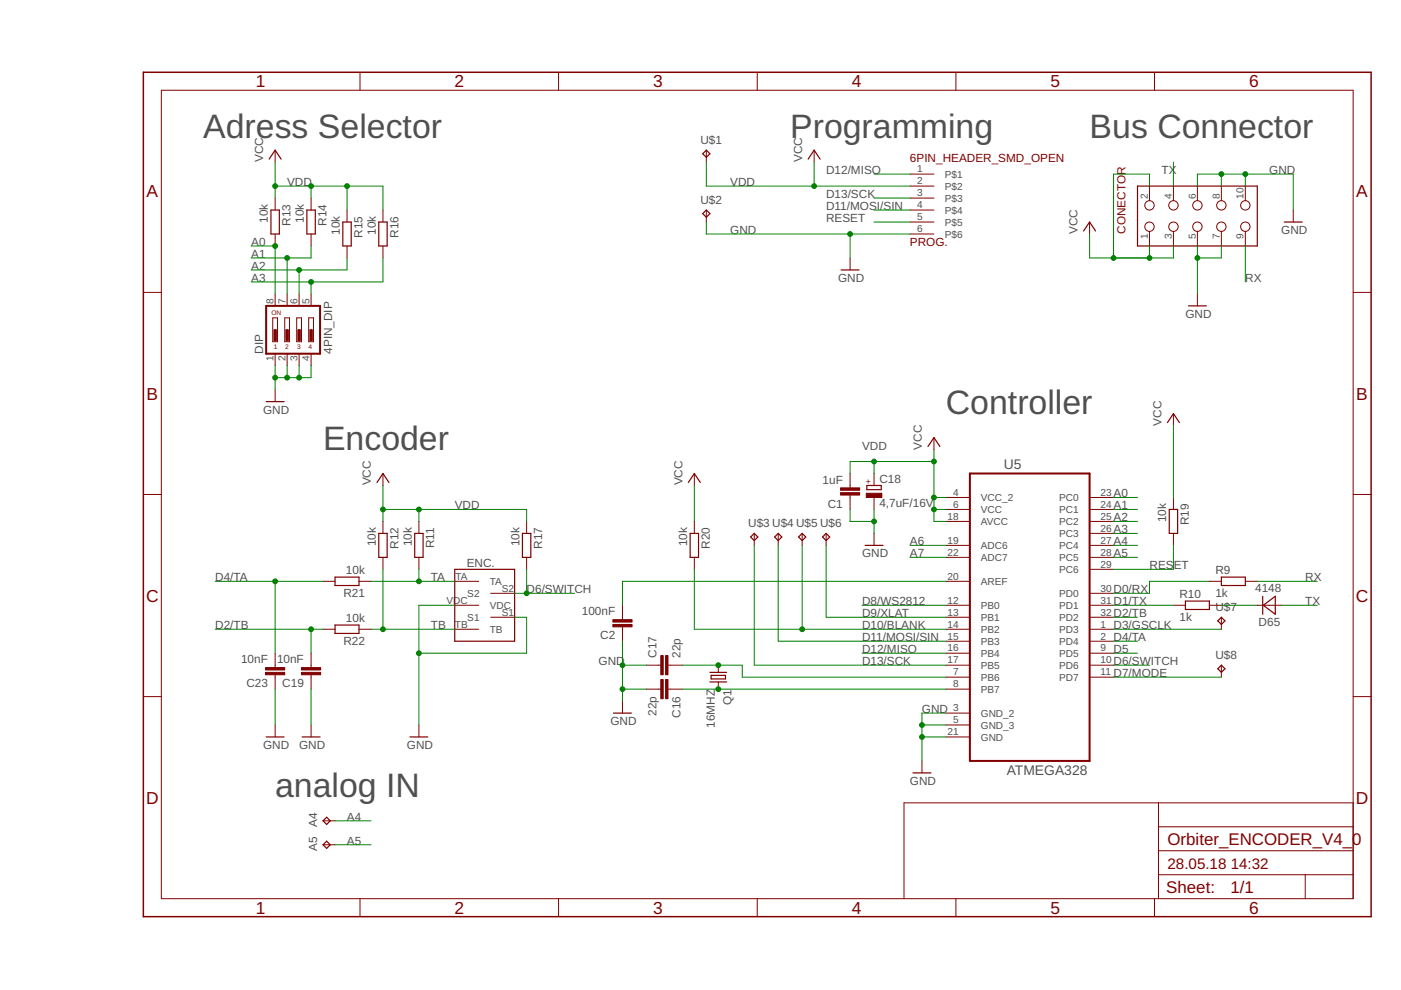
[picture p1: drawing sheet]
<svg xmlns="http://www.w3.org/2000/svg" width="297mm" height="210mm" viewBox="0 0 297 210" stroke-linecap="round" stroke-linejoin="round" font-family="sans-serif">
<g fill="none" stroke="#800000" stroke-width=".21">
<path d="M34.2 19.1h252.7v171.4h-252.7zM76.3 15.3v3.8M118.4 15.3v3.8M160.5 15.3v3.8M202.7 15.3v3.8M244.8 15.3v3.8M58.3 31.8v2.6M149.8 31.8v2.6M172.6 31.8v2.6M192.9 36.9h5.1M192.9 39.5h5.1M243.7 39.5v3"/>
<path d="M248.8 39.5v3M253.9 39.5v3M259 39.5v3M264 39.5v3M58.3 42v2.5M58.3 49.6v2.6M66 42v2.5M66 49.6v2.6M73.6 44.5v2.6M73.6 52.2v2.5M81.2 44.5v2.6M81.2 52.2v2.5"/>
<path d="M149.8 44.5v2.6M180.2 54.7v2.5M192.9 42h5.1M192.9 44.5h5.1M192.9 47.1h5.1M192.9 49.6h5.1M231 47.1v2.5M243.7 49v3.2M248.8 49v3.2M253.9 49v3.2M259 49v3.2M264 49v3.2"/>
<path d="M274.2 44.5v2.6M30.4 62h3.8M57.8 67.4h1v5.1h-1zM58.3 62.3v2.6M58.3 75v2.5M60.4 67.4h1v5.1h-1zM60.9 62.3v2.6M60.9 75v2.5M62.9 67.4h1v5.1h-1zM63.4 62.3v2.6M63.4 75v2.5M65.4 67.4h1.1v5.1h-1.1z"/>
<path d="M66 62.3v2.6M66 75v2.5M253.9 62.3v2.6M286.9 62h3.8M58.3 82.6v2.6M198 92.8v2.5M248.8 87.7v2.5M30.4 104.8h3.8M81.2 100.4v2.5M81.2 110.6v2.5M81.2 118.2v2.5M88.8 110.6v2.5"/>
<path d="M88.8 118.2v2.5M111.7 110.6v2.5M111.7 118.2v2.5M147.2 100.4v2.5M147.2 110.6v2.5M147.2 118.2v2.5M159.9 113.1v2.5M165 113.1v2.5M170.1 113.1v2.5M175.2 113.1v2.5M180.2 100.4v3M180.2 105v3"/>
<path d="M185.3 100.4v2.5M185.3 105.5v2.5M185.3 113.1v2.5M200.6 105.5h5M200.6 108h5M200.6 110.6h5M200.6 115.6h5M200.6 118.2h5M231 105.5h5.1M231 108h5.1M231 110.6h5.1M231 115.6h5.1"/>
<path d="M231 118.2h5.1M231 113.1h5.1M248.8 105.5v2.5M248.8 113.1v2.5M286.9 104.8h3.8M58.3 138.5v3M66 138.5v3M68.5 123.3h2.5M68.5 133.4h2.5M76.1 123.3h2.6M76.1 133.4h2.6M96.4 123.3h5.1"/>
<path d="M96.4 128.3h5.1M96.4 133.4h5.1M104 130.9h5.1M104 125.8h5.1M132 128.3v3.1M132 132.9v3.1M200.6 123.3h5M200.6 128.3h5M200.6 130.9h5M200.6 133.4h5M200.6 136h5M200.6 138.5h5"/>
<path d="M231 128.3h5.1M231 130.9h5.1M231 133.4h5.1M231 136h5.1M231 138.5h5.1M231 120.7h5.1M231 125.8h5.1M248.8 128.3h2.5M256.4 123.3h2.6M256.4 128.3h2.6M259 130.9v2.5M264 123.3h2.6"/>
<path d="M266.6 128.3h5.1M30.4 147.7h3.8M58.3 143.1v3M58.3 153.7v2.6M66 143.1v3M66 153.7v2.6M88.8 153.7v2.6M132 148.7v2.5M137.1 141h3M137.1 146.1h3M141.6 141h3.1M141.6 146.1h3.1"/>
<path d="M152.3 141v1.6M152.3 144.6v1.5M200.6 141h5M200.6 143.6h5M200.6 146.1h5M200.6 151.2h5M200.6 153.7h5M200.6 156.3h5M231 141h5.1M231 143.6h5.1M259 141v2.6M286.9 147.7h3.8"/>
<path d="M68.5 174h2.5M68.5 179.1h2.5M195.5 161.3v2.6M245.6 170.2v20.3M245.6 175.3h41.3M286.9 170.2h-95.2v20.3M76.3 190.5v3.9M118.4 190.5v3.9M160.5 190.5v3.9M202.7 190.5v3.9M244.8 190.5v3.9M245.6 185.5h41.3"/>
<path d="M245.6 180.4h41.3M276.7 185.5v5"/>
<circle cx="243.7" cy="43.5" r=".99"/>
<circle cx="243.7" cy="48.1" r=".99"/>
<circle cx="248.8" cy="43.5" r=".99"/>
<circle cx="248.8" cy="48.1" r=".99"/>
<circle cx="253.9" cy="43.5" r=".99"/>
<circle cx="253.9" cy="48.1" r=".99"/>
<circle cx="259" cy="43.5" r=".99"/>
<circle cx="259" cy="48.1" r=".99"/>
<circle cx="264" cy="43.5" r=".99"/>
<circle cx="264" cy="48.1" r=".99"/>
</g>
<path d="M56.4 64.9h11.5v10.1h-11.5zM205.6 100.4h25.4v60.9h-25.4z" fill="none" stroke="#800000" stroke-width=".42"/>
<g fill="none" stroke="#800000" stroke-width=".25">
<path d="M57.1 33.7l1.2-1.9 1.3 1.9M149 32.6l.8-.8 .7 .8-.7 .8zM171.3 33.7l1.3-1.9 1.3 1.9M241.2 39.5h25.4v12.7h-25.4zM57.4 44.5h1.8v5.1h-1.8zM65.1 44.5h1.7v5.1h-1.7zM72.7 47.1h1.8v5.1h-1.8zM80.3 47.1h1.8v5.1h-1.8zM149 45.3l.8-.8 .7 .8-.7 .8zM178.3 57.2h3.8M229.7 49l1.3-1.9 1.3 1.9M272.3 47.1h3.8"/>
<path d="M252 64.9h3.8M56.4 85.2h3.8M196.7 94.7l1.3-1.9 1.3 1.9M247.5 89.6l1.3-1.9 1.3 1.9M79.9 102.3l1.3-1.9 1.3 1.9M80.3 113.1h1.8v5.1h-1.8zM87.9 113.1h1.8v5.1h-1.8zM110.8 113.1h1.7v5.1h-1.7zM145.9 102.3l1.3-1.9 1.3 1.9M146.3 113.1h1.8v5.1h-1.8zM159.2 113.9l.7-.8 .8 .8-.8 .7zM164.2 113.9l.8-.8 .8 .8-.8 .7z"/>
<path d="M169.3 113.9l.8-.8 .7 .8-.7 .7zM174.4 113.9l.8-.8 .7 .8-.7 .7zM183.4 115.6h3.8M183.8 102.9h3v.9h-3zM247.9 108h1.8v5.1h-1.8zM71 122.4h5.1v1.7h-5.1zM71 132.5h5.1v1.8h-5.1zM96.4 120.7h12.7v15.3h-12.7zM251.3 127.4h5.1v1.8h-5.1zM258.2 131.6l.8-.7 .7 .7-.7 .8zM259 122.4h5v1.7h-5zM267.7 126.4v3.8"/>
<path d="M267.8 128.3l2.6-1.9v3.8zM56.4 156.3h3.8M64.1 156.3h3.8M86.9 156.3h3.8M130.1 151.2h3.8M150.5 144.6h3.6M150.5 142.6h3.6M150.8 143.2h3v.8h-3zM258.2 141.8l.8-.8 .7 .8-.7 .8zM69.3 173.3l.7 .7-.7 .8-.8-.8zM69.3 178.4l.7 .7-.7 .8-.8-.8zM193.6 163.9h3.8"/>
</g>
<g fill="#800000" stroke="#800000" stroke-width=".21">
<path d="M140.1 144.1h.5v4h-.5z"/>
<path d="M141.1 144.1h.5v4h-.5z"/>
<path d="M141.1 139h.5v4.1h-.5z"/>
<path d="M140.1 139h.5v4.1h-.5z"/>
<path d="M183.7 104.6h3.3v.9h-3.3z"/>
<path d="M178.2 103.4h4.1v.5h-4.1z"/>
<path d="M178.2 104.5h4.1v.5h-4.1z"/>
<path d="M58.1 69.9h.5v2.3h-.5z"/>
<path d="M60.6 69.9h.5v2.3h-.5z"/>
<path d="M63.2 69.9h.5v2.3h-.5z"/>
<path d="M65.7 69.9h.5v2.3h-.5z"/>
<path d="M129.9 131.4h4.1v.5h-4.1z"/>
<path d="M129.9 132.4h4.1v.5h-4.1z"/>
<path d="M63.9 141.5h4.1v.5h-4.1z"/>
<path d="M63.9 142.6h4.1v.5h-4.1z"/>
<path d="M56.3 141.5h4.1v.5h-4.1z"/>
<path d="M56.3 142.6h4.1v.5h-4.1z"/>
</g>
<path d="M30.4 15.3h260.3v179.1h-260.3z" fill="none" stroke="#800000" stroke-width=".32"/>
<g fill="none" stroke="#008000" stroke-width=".21">
<path d="M58.3 39.5h22.9v5M58.3 34.4v7.6M66 39.5v2.5M73.6 39.5v5M149.8 34.4v5.1h43.1M172.6 34.4v5.1M185.3 36.9h7.6M243.7 39.5v-2.6h-7.6v17.8M248.8 34.4v5.1M253.9 39.5v-2.6h20.3v7.6M259 36.9v2.6M264 36.9v2.6"/>
<path d="M53.3 52.2h5v10.1M60.9 54.7v7.6M63.4 57.2v5.1M66 52.2v2.5h-12.7M66 59.8v2.5M73.6 54.7v2.5h-20.3M81.2 54.7v5.1h-27.9M149.8 47.1v2.5h43.1M180.2 49.6v5.1M185.3 42h7.6M185.3 47.1h7.6M185.3 44.5h7.6"/>
<path d="M231 49.6v5.1h17.8v-2.5M243.7 52.2v2.5M253.9 52.2v10.1M259 52.2v2.5h-5.1M264 52.2v7.6M58.3 77.5v5.1M60.9 77.5v2.6M63.4 77.5v2.6M66 77.5v2.6h-7.7M185.3 97.9v2.5M198 95.3v15.3h2.6M198 97.9h-17.8v2.5"/>
<path d="M248.8 90.2v15.3M81.2 102.9v7.7M81.2 108h30.5v2.6M88.8 108v2.6M147.2 102.9v7.7M159.9 115.6v25.4h40.7M165 115.6v20.4h35.6M170.1 115.6v17.8M175.2 115.6v15.3h25.4M180.2 108v2.6h5.1M185.3 108v5.1M192.9 115.6h7.7"/>
<path d="M192.9 118.2h7.7M198 108h2.6M198 105.5h2.6M236.1 115.6h5.1M236.1 118.2h5.1M236.1 113.1h5.1M236.1 110.6h5.1M236.1 108h5.1M236.1 105.5h5.1M248.8 115.6v5.1h-12.7M45.6 123.3h22.9M45.6 133.4h22.9"/>
<path d="M58.3 123.3v15.2M66 133.4v5.1M78.7 123.3h17.7M78.7 133.4h17.7M81.2 120.7v12.7M88.8 120.7v2.6M96.4 128.3h-7.6v25.4M109.1 130.9h2.6v7.6h-22.9M109.1 125.8h12.7M111.7 120.7v5.1M132 136v12.7M147.2 120.7v12.7h53.4"/>
<path d="M182.8 128.3h17.8M182.8 138.5h17.8M200.6 123.3h-68.6v5M236.1 128.3h12.7M236.1 138.5h5.1M236.1 133.4h22.9M236.1 136h5.1M236.1 130.9h5.1M256.4 123.3h-12.7v2.5h-7.6M259 128.3h7.6M266.6 123.3h12.7M271.7 128.3h7.6"/>
<path d="M58.3 146.1v7.6M66 146.1v7.6M132 141h5.1M132 146.1h5.1M144.7 141h12.7v2.6h43.2M144.7 146.1h55.9M195.5 156.3h5.1M195.5 153.7h5.1M200.6 151.2h-5.1v10.1M236.1 141h7.6M236.1 143.6h22.9M71 179.1h7.7"/>
<path d="M71 174h7.7"/>
</g>
<g fill="#008000" stroke="#008000" stroke-width=".21">
<circle cx="152.3" cy="141" r=".51"/>
<circle cx="152.3" cy="146.1" r=".51"/>
<circle cx="170.1" cy="133.4" r=".51"/>
<circle cx="66" cy="59.8" r=".51"/>
<circle cx="63.4" cy="57.2" r=".51"/>
<circle cx="60.9" cy="54.7" r=".51"/>
<circle cx="58.3" cy="52.2" r=".51"/>
<circle cx="111.7" cy="125.8" r=".51"/>
<circle cx="58.3" cy="123.3" r=".51"/>
<circle cx="66" cy="133.4" r=".51"/>
<circle cx="88.8" cy="123.3" r=".51"/>
<circle cx="81.2" cy="133.4" r=".51"/>
<circle cx="180.2" cy="49.6" r=".51"/>
<circle cx="264" cy="36.9" r=".51"/>
<circle cx="259" cy="36.9" r=".51"/>
<circle cx="195.5" cy="156.3" r=".51"/>
<circle cx="195.5" cy="153.7" r=".51"/>
<circle cx="132" cy="146.1" r=".51"/>
<circle cx="132" cy="141" r=".51"/>
<circle cx="185.3" cy="110.6" r=".51"/>
<circle cx="58.3" cy="80.1" r=".51"/>
<circle cx="60.9" cy="80.1" r=".51"/>
<circle cx="63.4" cy="80.1" r=".51"/>
<circle cx="88.8" cy="138.5" r=".51"/>
<circle cx="253.9" cy="54.7" r=".51"/>
<circle cx="172.6" cy="39.5" r=".51"/>
<circle cx="198" cy="97.9" r=".51"/>
<circle cx="198" cy="105.5" r=".51"/>
<circle cx="198" cy="108" r=".51"/>
<circle cx="185.3" cy="97.9" r=".51"/>
<circle cx="236.1" cy="54.7" r=".51"/>
<circle cx="243.7" cy="54.7" r=".51"/>
<circle cx="81.2" cy="108" r=".51"/>
<circle cx="88.8" cy="108" r=".51"/>
<circle cx="58.3" cy="39.5" r=".51"/>
<circle cx="66" cy="39.5" r=".51"/>
<circle cx="73.6" cy="39.5" r=".51"/>
</g>
<g font-size="7.2" fill="#505050">
<text x="43.1" y="29.3">Adress Selector</text>
<text x="167.5" y="29.3">Programming</text>
<text x="231" y="29.3">Bus Connector</text>
<text x="200.5" y="87.7">Controller</text>
<text x="68.5" y="95.3">Encoder</text>
<text x="58.3" y="169">analog IN</text>
</g>
<g font-size="3.7" fill="#800000">
<text x="54.2" y="18.5">1</text>
<text x="96.4" y="18.5">2</text>
<text x="138.5" y="18.5">3</text>
<text x="180.6" y="18.5">4</text>
<text x="222.7" y="18.5">5</text>
<text x="264.8" y="18.5">6</text>
<text x="31.1" y="41.9">A</text>
<text x="287.6" y="41.9">A</text>
<text x="31.1" y="84.7">B</text>
<text x="287.6" y="84.7">B</text>
<text x="31" y="127.6">C</text>
<text x="287.5" y="127.6">C</text>
<text x="31" y="170.4">D</text>
<text x="287.5" y="170.4">D</text>
<text x="54.2" y="193.7">1</text>
<text x="96.4" y="193.7">2</text>
<text x="138.5" y="193.7">3</text>
<text x="180.6" y="193.7">4</text>
<text x="222.7" y="193.7">5</text>
<text x="264.8" y="193.7">6</text>
</g>
<g font-size="3.6" fill="#800000">
<text x="247.5" y="179.1">Orbiter_ENCODER_V4_0</text>
<text x="247.3" y="189.4">Sheet:</text>
<text x="260.9" y="189.3">1/1</text>
</g>
<g font-size="3.2" fill="#800000">
<text x="247.5" y="184.2">28.05.18</text>
<text x="260.9" y="184.2">14:32</text>
</g>
<g font-size="2.9" fill="#505050">
<text x="212.8" y="99.5">U5</text>
<text x="213.4" y="164.3">ATMEGA328</text>
</g>
<g font-size="2.5" fill="#505050">
<text x="55.8" y="34.4" transform="rotate(-90 55.8 34.4)">VCC</text>
<text x="148.5" y="30.6">U$1</text>
<text x="170.1" y="34.4" transform="rotate(-90 170.1 34.4)">VCC</text>
<text x="60.9" y="39.5">VDD</text>
<text x="154.8" y="39.5">VDD</text>
<text x="175.1" y="42">D13/SCK</text>
<text x="175.1" y="36.9">D12/MISO</text>
<text x="246.3" y="36.9">TX</text>
<text x="269.1" y="36.9">GND</text>
<text x="56.8" y="47.3" transform="rotate(-90 56.8 47.3)">10k</text>
<text x="61.6" y="47.8" transform="rotate(-90 61.6 47.8)">R13</text>
<text x="64.4" y="47.3" transform="rotate(-90 64.4 47.3)">10k</text>
<text x="69.2" y="47.8" transform="rotate(-90 69.2 47.8)">R14</text>
<text x="148.5" y="43.3">U$2</text>
<text x="175.1" y="47.1">RESET</text>
<text x="175.1" y="44.5">D11/MOSI/SIN</text>
<text x="53.3" y="52.1">A0</text>
<text x="72" y="49.8" transform="rotate(-90 72 49.8)">10k</text>
<text x="76.8" y="50.4" transform="rotate(-90 76.8 50.4)">R15</text>
<text x="79.7" y="49.8" transform="rotate(-90 79.7 49.8)">10k</text>
<text x="84.5" y="50.4" transform="rotate(-90 84.5 50.4)">R16</text>
<text x="154.8" y="49.6">GND</text>
<text x="228.5" y="49.6" transform="rotate(-90 228.5 49.6)">VCC</text>
<text x="271.7" y="49.6">GND</text>
<text x="53.3" y="59.8">A3</text>
<text x="53.3" y="57.2">A2</text>
<text x="53.3" y="54.7">A1</text>
<text x="177.7" y="59.8">GND</text>
<text x="264" y="59.8">RX</text>
<text x="251.3" y="67.4">GND</text>
<text x="55.8" y="75" transform="rotate(-90 55.8 75)">DIP</text>
<text x="70.4" y="75" transform="rotate(-90 70.4 75)">4PIN_DIP</text>
<text x="55.8" y="87.7">GND</text>
<text x="182.8" y="95.3">VDD</text>
<text x="195.5" y="95.3" transform="rotate(-90 195.5 95.3)">VCC</text>
<text x="246.3" y="90.2" transform="rotate(-90 246.3 90.2)">VCC</text>
<text x="78.6" y="102.9" transform="rotate(-90 78.6 102.9)">VCC</text>
<text x="144.7" y="102.9" transform="rotate(-90 144.7 102.9)">VCC</text>
<text x="174.4" y="102.6">1uF</text>
<text x="175.5" y="107.6">C1</text>
<text x="186.5" y="107.5">4,7uF/16V</text>
<text x="186.5" y="102.5">C18</text>
<text x="236.1" y="105.5">A0</text>
<text x="96.4" y="108">VDD</text>
<text x="158.6" y="111.8">U$3 U$4 U$5 U$6</text>
<text x="236.1" y="113.1">A3</text>
<text x="236.1" y="110.6">A2</text>
<text x="236.1" y="108">A1</text>
<text x="247.3" y="110.8" transform="rotate(-90 247.3 110.8)">10k</text>
<text x="252.1" y="111.3" transform="rotate(-90 252.1 111.3)">R19</text>
<text x="79.7" y="115.8" transform="rotate(-90 79.7 115.8)">10k</text>
<text x="84.5" y="116.4" transform="rotate(-90 84.5 116.4)">R12</text>
<text x="87.3" y="115.8" transform="rotate(-90 87.3 115.8)">10k</text>
<text x="92.1" y="116.2" transform="rotate(-90 92.1 116.2)">R11</text>
<text x="110.1" y="115.8" transform="rotate(-90 110.1 115.8)">10k</text>
<text x="114.9" y="116.4" transform="rotate(-90 114.9 116.4)">R17</text>
<text x="145.7" y="115.8" transform="rotate(-90 145.7 115.8)">10k</text>
<text x="150.5" y="116.4" transform="rotate(-90 150.5 116.4)">R20</text>
<text x="182.8" y="118.2">GND</text>
<text x="192.9" y="115.6">A6</text>
<text x="192.9" y="118.2">A7</text>
<text x="236.1" y="118.2">A5</text>
<text x="236.1" y="115.6">A4</text>
<text x="45.6" y="123.3">D4/TA</text>
<text x="73.4" y="121.7">10k</text>
<text x="91.3" y="123.3">TA</text>
<text x="99" y="120.2">ENC.</text>
<text x="111.7" y="125.8">D6/SWITCH</text>
<text x="236.1" y="125.8">D0/RX</text>
<text x="243.7" y="120.7">RES</text>
<text x="248.9" y="120.7">ET</text>
<text x="257.7" y="121.8">R9</text>
<text x="266.1" y="125.6">4148</text>
<text x="276.7" y="123.3">RX</text>
<text x="72.8" y="126.5">R21</text>
<text x="73.4" y="131.9">10k</text>
<text x="123.4" y="130.5">100nF</text>
<text x="182.8" y="128.3">D8/WS2812</text>
<text x="182.8" y="130.9">D9/XLAT</text>
<text x="236.1" y="128.3">D1/TX</text>
<text x="236.1" y="130.9">D2/TB</text>
<text x="250.1" y="131.6">1k</text>
<text x="250.1" y="126.8">R10</text>
<text x="257.7" y="126.6">1k</text>
<text x="257.7" y="129.6">U$7</text>
<text x="276.7" y="128.3">TX</text>
<text x="45.6" y="133.4">D2/TB</text>
<text x="72.8" y="136.7">R22</text>
<text x="91.3" y="133.4">TB</text>
<text x="127.3" y="135.6">C2</text>
<text x="182.8" y="133.4">D10/BLANK</text>
<text x="182.8" y="135.9">D11/MOSI/SIN</text>
<text x="236.1" y="133.4">D3/GSCLK</text>
<text x="236.1" y="135.9">D4/TA</text>
<text x="266.9" y="132.7">D65</text>
<text x="51.1" y="140.6">10nF</text>
<text x="58.7" y="140.6">10nF</text>
<text x="126.9" y="141">GND</text>
<text x="139.2" y="139.5" transform="rotate(-90 139.2 139.5)">C17</text>
<text x="144.3" y="139.5" transform="rotate(-90 144.3 139.5)">22p</text>
<text x="182.8" y="141">D13/SCK</text>
<text x="182.8" y="138.5">D12/MISO</text>
<text x="236.1" y="141">D6/SWITCH</text>
<text x="236.1" y="143.6">D7/MODE</text>
<text x="236.1" y="138.5">D5</text>
<text x="257.7" y="139.8">U$8</text>
<text x="52.2" y="145.7">C23</text>
<text x="59.9" y="145.7">C19</text>
<text x="155.1" y="149.4" transform="rotate(-90 155.1 149.4)">Q1</text>
<text x="129.4" y="153.7">GND</text>
<text x="139.2" y="151.8" transform="rotate(-90 139.2 151.8)">22p</text>
<text x="144.3" y="152.2" transform="rotate(-90 144.3 152.2)">C16</text>
<text x="151.5" y="154.3" transform="rotate(-90 151.5 154.3)">16MHZ</text>
<text x="195.5" y="151.2">GND</text>
<text x="55.8" y="158.8">GND</text>
<text x="63.4" y="158.8">GND</text>
<text x="86.3" y="158.8">GND</text>
<text x="192.9" y="166.4">GND</text>
<text x="67.2" y="175.3" transform="rotate(-90 67.2 175.3)">A4</text>
<text x="73.6" y="179.1">A5</text>
<text x="73.6" y="174">A4</text>
<text x="67.2" y="180.4" transform="rotate(-90 67.2 180.4)">A5</text>
</g>
<g font-size="2.5" fill="#800000">
<text x="192.9" y="34.4">6PIN_HEADER_SMD_OPEN</text>
<text x="192.9" y="52.1">PROG.</text>
<text x="238.6" y="49.6" transform="rotate(-90 238.6 49.6)">CONECTOR</text>
</g>
<g font-size="2.1" fill="#505050">
<text x="194.5" y="36.6">1</text>
<text x="194.5" y="39.1">2</text>
<text x="194.5" y="41.6">3</text>
<text x="200.3" y="37.7">P$1</text>
<text x="200.3" y="40.2">P$2</text>
<text x="194.5" y="44.2">4</text>
<text x="194.5" y="46.7">5</text>
<text x="200.3" y="42.8">P$3</text>
<text x="200.3" y="45.3">P$4</text>
<text x="200.3" y="47.8">P$5</text>
<text x="243.4" y="42.2" transform="rotate(-90 243.4 42.2)">2</text>
<text x="248.4" y="42.2" transform="rotate(-90 248.4 42.2)">4</text>
<text x="253.5" y="42.2" transform="rotate(-90 253.5 42.2)">6</text>
<text x="258.6" y="42.2" transform="rotate(-90 258.6 42.2)">8</text>
<text x="263.7" y="42.2" transform="rotate(-90 263.7 42.2)">10</text>
<text x="194.5" y="49.3">6</text>
<text x="200.3" y="50.4">P$6</text>
<text x="243.4" y="50.6" transform="rotate(-90 243.4 50.6)">1</text>
<text x="248.4" y="50.6" transform="rotate(-90 248.4 50.6)">3</text>
<text x="253.5" y="50.6" transform="rotate(-90 253.5 50.6)">5</text>
<text x="258.6" y="50.6" transform="rotate(-90 258.6 50.6)">7</text>
<text x="263.7" y="50.6" transform="rotate(-90 263.7 50.6)">9</text>
<text x="58" y="64.5" transform="rotate(-90 58 64.5)">8</text>
<text x="60.5" y="64.5" transform="rotate(-90 60.5 64.5)">7</text>
<text x="63.1" y="64.5" transform="rotate(-90 63.1 64.5)">6</text>
<text x="65.6" y="64.5" transform="rotate(-90 65.6 64.5)">5</text>
<text x="58" y="76.5" transform="rotate(-90 58 76.5)">1</text>
<text x="60.5" y="76.5" transform="rotate(-90 60.5 76.5)">2</text>
<text x="63.1" y="76.5" transform="rotate(-90 63.1 76.5)">3</text>
<text x="65.6" y="76.5" transform="rotate(-90 65.6 76.5)">4</text>
<text x="202.1" y="105.1">4</text>
<text x="202.1" y="107.7">6</text>
<text x="208" y="106.2">VCC_2</text>
<text x="224.5" y="106.2">PC0</text>
<text x="233.4" y="105.1">23</text>
<text x="233.4" y="107.7">24</text>
<text x="200.9" y="110.2">18</text>
<text x="208" y="108.8">VCC</text>
<text x="208" y="111.3">AVCC</text>
<text x="224.5" y="108.8">PC1</text>
<text x="224.5" y="111.3">PC2</text>
<text x="224.5" y="113.9">PC3</text>
<text x="233.4" y="110.2">25</text>
<text x="233.4" y="112.7">26</text>
<text x="200.9" y="115.3">19</text>
<text x="200.9" y="117.8">22</text>
<text x="208" y="116.4">ADC6</text>
<text x="208" y="118.9">ADC7</text>
<text x="224.5" y="116.4">PC4</text>
<text x="224.5" y="118.9">PC5</text>
<text x="233.4" y="115.3">27</text>
<text x="233.4" y="117.8">28</text>
<text x="96.6" y="122.9">TA</text>
<text x="103.8" y="124">TA</text>
<text x="106.4" y="125.4">S2</text>
<text x="200.9" y="122.9">20</text>
<text x="208" y="124">AREF</text>
<text x="224.5" y="121.5">PC6</text>
<text x="233.4" y="120.4">29</text>
<text x="233.4" y="125.4">30</text>
<text x="94.7" y="128">VDC</text>
<text x="99.1" y="126.6">S2</text>
<text x="99.1" y="131.6">S1</text>
<text x="103.8" y="129.1">VDC</text>
<text x="106.4" y="130.5">S1</text>
<text x="200.9" y="128">12</text>
<text x="200.9" y="130.5">13</text>
<text x="208" y="129.1">PB0</text>
<text x="208" y="131.6">PB1</text>
<text x="224.5" y="126.6">PD0</text>
<text x="224.5" y="129.1">PD1</text>
<text x="224.5" y="131.6">PD2</text>
<text x="233.4" y="128">31</text>
<text x="233.4" y="130.5">32</text>
<text x="96.4" y="133.1">TB</text>
<text x="103.8" y="134.2">TB</text>
<text x="200.9" y="133.1">14</text>
<text x="200.9" y="135.6">15</text>
<text x="208" y="134.2">PB2</text>
<text x="208" y="136.7">PB3</text>
<text x="224.5" y="134.2">PD3</text>
<text x="224.5" y="136.7">PD4</text>
<text x="233.4" y="133.1">1</text>
<text x="233.4" y="135.6">2</text>
<text x="200.9" y="138.1">16</text>
<text x="200.9" y="140.7">17</text>
<text x="202.1" y="143.2">7</text>
<text x="208" y="139.2">PB4</text>
<text x="208" y="141.8">PB5</text>
<text x="224.5" y="139.2">PD5</text>
<text x="224.5" y="141.8">PD6</text>
<text x="233.4" y="138.1">9</text>
<text x="233.4" y="140.7">10</text>
<text x="233.4" y="143.2">11</text>
<text x="202.1" y="145.7">8</text>
<text x="208" y="144.3">PB6</text>
<text x="208" y="146.9">PB7</text>
<text x="224.5" y="144.3">PD7</text>
<text x="200.9" y="155.9">21</text>
<text x="202.1" y="150.8">3</text>
<text x="202.1" y="153.4">5</text>
<text x="208" y="151.9">GND_2</text>
<text x="208" y="154.5">GND_3</text>
<text x="208" y="157">GND</text>
</g>
<text font-size="1.8" fill="#800000" x="184.7" y="102.5" transform="rotate(-90 184.7 102.5)">+</text>
<g font-size="1.4" fill="#800000">
<text x="57.6" y="66.9">ON</text>
<text x="58.1" y="74">1</text>
<text x="60.5" y="74">2</text>
<text x="63" y="74">3</text>
<text x="65.4" y="74">4</text>
</g>
</svg>
